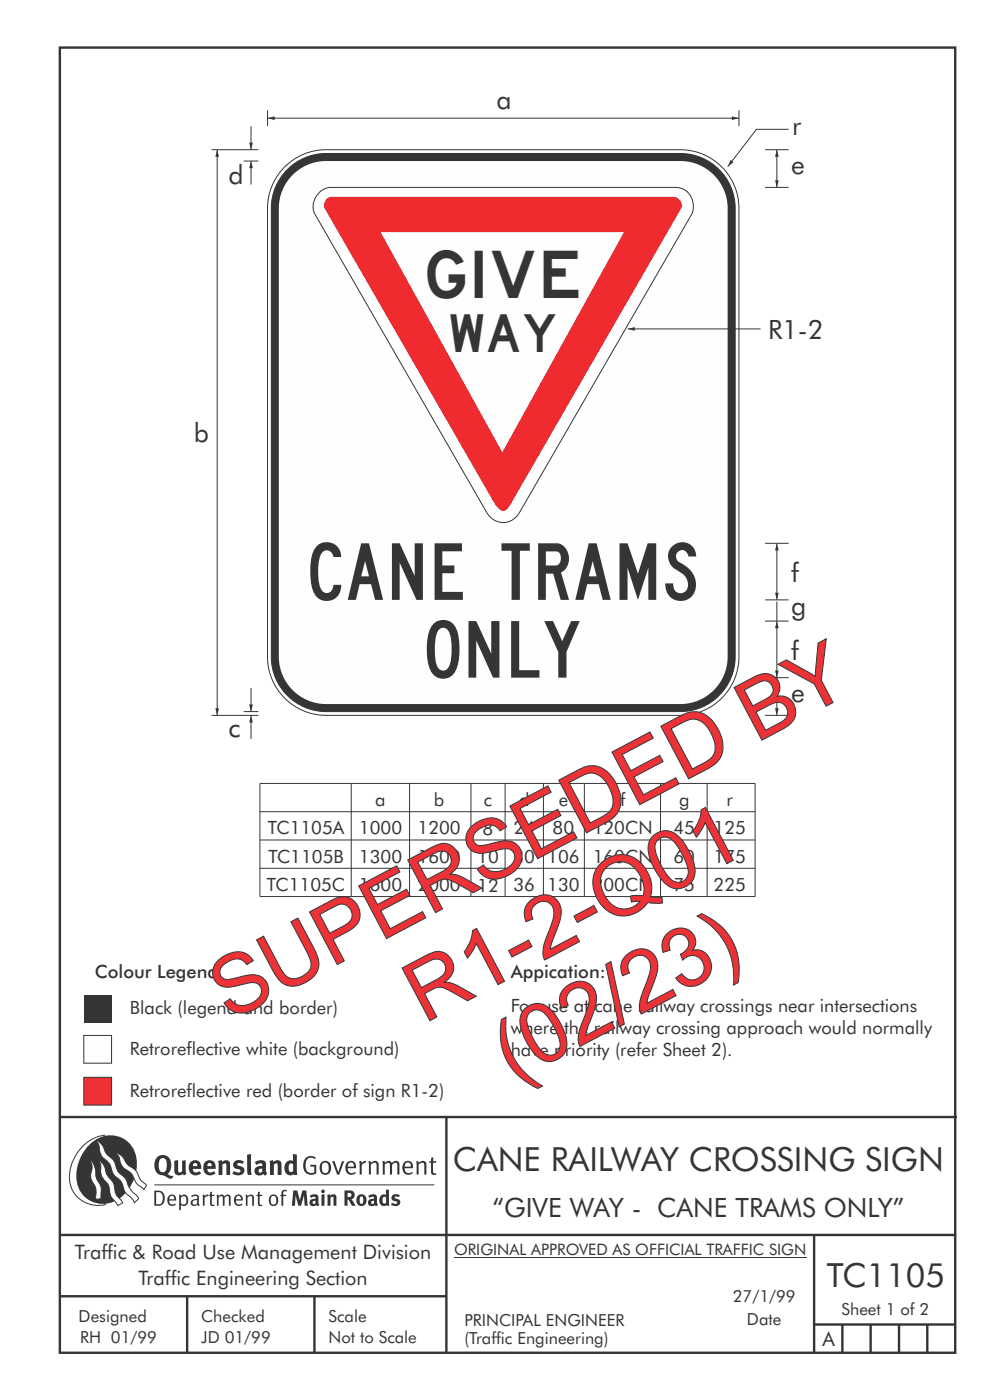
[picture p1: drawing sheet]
<svg xmlns="http://www.w3.org/2000/svg" width="210mm" height="297mm" viewBox="0 0 210 297" stroke-linecap="round" stroke-linejoin="round" font-family="sans-serif">
<g fill="none" stroke="#373435" stroke-width=".51">
<path d="M12.7 10.1h189.9v276.9h-189.9zM12.7 237h190.3M94.7 236.9v50.1M12.7 262h190M12.7 275h82M39.7 275v12M66.7 275v12M172.7 262v25M172.7 281h30M178.7 281v6M184.7 281v6M190.7 281v6"/>
<path d="M196.7 281v6"/>
</g>
<path d="M96.3 266.7h74.7" fill="none" stroke="#373435" stroke-width=".21"/>
<path d="M17.8 211.2h5.9v5.9h-5.9z" fill-rule="evenodd" fill="#373435"/>
<path d="M17.8 219.7h5.9v5.8h-5.9z" fill-rule="evenodd" fill="#fefefe" stroke="#373435" stroke-width=".21"/>
<path d="M17.8 228.6h5.9v5.8h-5.9z" fill-rule="evenodd" fill="#ed3237" stroke="#373435" stroke-width=".21"/>
<path d="M60.4 35.4a12.4 12.4 0 0 1 8.8-3.6h75.1a12.4 12.4 0 0 1 12.4 12.4v95.1a12.4 12.4 0 0 1-12.4 12.5h-75.1a12.4 12.4 0 0 1-12.5-12.5v-95.1a12.4 12.4 0 0 1 3.7-8.8z" fill="none" stroke="#373435" stroke-width=".21"/>
<path d="M61 36a11.6 11.6 0 0 1 8.2-3.4h75.1a11.6 11.6 0 0 1 11.6 11.6v95.1a11.6 11.6 0 0 1-11.6 11.7h-75.1a11.6 11.6 0 0 1-11.7-11.7v-95.1a11.6 11.6 0 0 1 3.5-8.2z" fill-rule="evenodd" fill="#373435" stroke="#373435" stroke-width=".21"/>
<path d="M62.5 36.7a10 10 0 0 1 6.7-2.5h75.1a10 10 0 0 1 10 10v95.1a10 10 0 0 1-10 10.1h-75.1a10 10 0 0 1-10.1-10.1v-95.1a10 10 0 0 1 3.4-7.5z" fill-rule="evenodd" fill="#fefefe"/>
<path d="M164.8 143.8v8" fill="none" stroke="#373435" stroke-width=".21"/>
<g fill="#373435">
<path d="M164.4 150.2h.8l-.4 1.6z"/>
<path d="M164.8 143.8l.4 1.5h-.8z"/>
</g>
<path d="M164.8 31.8v8" fill="none" stroke="#373435" stroke-width=".21"/>
<g fill="#373435">
<path d="M164.4 38.2h.8l-.4 1.6z"/>
<path d="M164.8 31.8l.4 1.5h-.8z"/>
</g>
<path d="M164.8 131.8v12" fill="none" stroke="#373435" stroke-width=".21"/>
<g fill="#373435">
<path d="M164.4 142.2h.8l-.4 1.6z"/>
<path d="M164.8 131.8l.4 1.5h-.8z"/>
</g>
<path d="M164.8 115.3v12M164.8 127.6v4.2" fill="none" stroke="#373435" stroke-width=".21"/>
<g fill="#373435">
<path d="M164.4 125.7h.8l-.4 1.6z"/>
<path d="M164.8 115.3l.4 1.5h-.8z"/>
</g>
<path d="M56.7 25.1h100M162.3 31.8h5M162.3 115.3h5M162.3 131.8h5M162.3 127.3h5M162.3 143.8h5" fill="none" stroke="#373435" stroke-width=".21"/>
<g fill="#373435">
<path d="M155.2 24.7l1.5 .4-1.5 .4z"/>
<path d="M56.7 25.1l1.6-.4v.8z"/>
</g>
<path d="M56.7 23.4v3.4M156.7 23.4v3.4" fill="none" stroke="#373435" stroke-width=".21"/>
<path d="M67.5 41.1a3.5 3.5 0 0 1 2.6-1.3h73.1a4 4 0 0 1 3.6 5.5l-36.6 63.4a3.9 3.9 0 0 1-6.9 0l-36.5-63.3a3.9 3.9 0 0 1 .7-4.3z" fill-rule="evenodd" fill="#fefefe" stroke="#373435" stroke-width=".21"/>
<path d="M69.3 42.2l.4-.3 .6-.1h72.6a1.85 1.85 0 0 1 1.6 2.4l-36.3 63.1a1.46 1.46 0 0 1-1.3 1.1 1.46 1.46 0 0 1-1.5-.8l-36.5-63.3a1.86 1.86 0 0 1 .4-2.1z" fill-rule="evenodd" fill="#ef2b2f"/>
<path d="M80.7 49.2h51.7l-25.9 46.7z" fill-rule="evenodd" fill="#fefefe"/>
<path d="M162.3 39.8h5M167.3 27.4h-6.8l-6.1 8M162.3 151.8h5" fill="none" stroke="#373435" stroke-width=".21"/>
<path d="M155 33.9l.6 .5-1.2 1z" fill="#373435"/>
<path d="M133.1 69.8h28.2" fill="none" stroke="#373435" stroke-width=".21"/>
<path d="M133.1 69.8l1.6-.4v.8z" fill="#373435"/>
<path d="M46.1 31.8v120" fill="none" stroke="#373435" stroke-width=".21"/>
<g fill="#373435">
<path d="M45.7 150.2h.8l-.4 1.6z"/>
<path d="M46.1 31.8l.4 1.5h-.8z"/>
</g>
<path d="M44.9 31.8h9.9M51.7 34.2h3.1M44.9 151.8h9.9M51.7 151h3.1M53.2 151.8v5" fill="none" stroke="#373435" stroke-width=".21"/>
<path d="M53.2 151.8l.4 1.5h-.7z" fill="#373435"/>
<path d="M53.2 34.2v5" fill="none" stroke="#373435" stroke-width=".21"/>
<path d="M53.2 34.2l.4 1.5h-.7z" fill="#373435"/>
<path d="M53.2 146v5" fill="none" stroke="#373435" stroke-width=".21"/>
<path d="M52.9 149.4h.7l-.4 1.6z" fill="#373435"/>
<path d="M53.2 26.8v5" fill="none" stroke="#373435" stroke-width=".21"/>
<path d="M52.9 30.2h.7l-.4 1.6z" fill="#373435"/>
<path d="M55.1 166.2h105.1v24h-105.1zM55.1 172.2h105.1M55.1 178.2h105.1M74.5 166.2v24M86.9 166.2v24M99.9 166.2v24M107.1 166.2v24M115.3 166.2v24M124 166.2v24M140.1 166.2v24M150 166.2v24M55.1 184.2h105.1" fill="none" stroke="#373435" stroke-width=".21"/>
<g fill="#373435">
<path d="M64.9 245.6a1.61 1.61 0 0 1 2.1 0l-.2 .3a1.17 1.17 0 0 0-1.4-.2 1.17 1.17 0 0 0-.6 1.3 1.42 1.42 0 0 0 1.2 1.8l.7-.1v-1.2h-.8l-.1-.4h1.3v1.8a1.82 1.82 0 0 1-2.2 0 1.82 1.82 0 0 1-.6-2.1l.2-.7z" fill-rule="evenodd"/>
<path d="M68.2 246.5a1.77 1.77 0 0 0 .4 2.7 1.39 1.39 0 0 0 1.4-.5 1.39 1.39 0 0 0 .2-1.5 1.19 1.19 0 0 0-2-.7zM68.5 246.8a.83 .83 0 0 1 1 .1 .83 .83 0 0 1 .2 .9 .75 .75 0 0 1-.6 1.1 .75 .75 0 0 1-.8-.9v-.9z" fill-rule="evenodd"/>
<path d="M70.5 246.3h.4l.8 2.4 .8-2.4h.5l-1.1 2.9h-.4z" fill-rule="evenodd"/>
<path d="M73.6 246.7a1.74 1.74 0 0 0 .5 2.5l.9-.1 .5-.2-.2-.3a.89 .89 0 0 1-1.1 .2 .89 .89 0 0 1-.4-1h1.7a1.15 1.15 0 0 0-.4-1.4 1.15 1.15 0 0 0-1.5 .3zM74 246.8a.67 .67 0 0 1 .8-.1 .67 .67 0 0 1 .3 .8h-1.3z" fill-rule="evenodd"/>
<path d="M76.2 246.4l.4-.1 .1 .4 .5-.4h.5l-.2 .5a.61 .61 0 0 0-.8 .6v1.8h-.4z" fill-rule="evenodd"/>
<path d="M78.1 246.4l.5-.1 .1 .4a.89 .89 0 0 1 .9-.4 .89 .89 0 0 1 .7 .7v2.2h-.4v-2.2l-.1-.2-.3-.1-.8 .3v2.2h-.4z" fill-rule="evenodd"/>
<path d="M81.1 246.4l.4-.1 .1 .4a.83 .83 0 0 1 .8-.4 .83 .83 0 0 1 .7 .4 .86 .86 0 0 1 .9-.4 .86 .86 0 0 1 .7 .7v2.2h-.4l-.1-2.4a.5 .5 0 0 0-.8 .1l-.2 .2v2.1h-.5v-2.3l-.4-.2-.7 .3v2.2h-.4z" fill-rule="evenodd"/>
<path d="M85.7 246.7a1.74 1.74 0 0 0 .5 2.5l.9-.1 .5-.2-.2-.3a.89 .89 0 0 1-1.1 .2 .89 .89 0 0 1-.4-1h1.7a1.15 1.15 0 0 0-.5-1.4 1.15 1.15 0 0 0-1.4 .3zM86 246.8a.67 .67 0 0 1 .9-.1 .67 .67 0 0 1 .3 .8h-1.3z" fill-rule="evenodd"/>
<path d="M88.3 246.4l.4-.1 .1 .4a.89 .89 0 0 1 .9-.4 .89 .89 0 0 1 .7 .7v2.2h-.4v-2.2l-.1-.2-.3-.1-.8 .3v2.2h-.4z" fill-rule="evenodd"/>
<path d="M91.5 245.6l.4-.1v.8h.7l-.2 .4h-.5v2.1l.1 .1h.5l.1 .3a.71 .71 0 0 1-1.2-.6v-1.9h-.3v-.4h.3z" fill-rule="evenodd"/>
<path d="M37 246.3l.8-.2v2a.46 .46 0 0 0 .2 .6 .46 .46 0 0 0 .6-.2v-2.2l.8-.2v2.4l.2 .5-.6 .3-.2-.3a1.03 1.03 0 0 1-1.2 .3 1.03 1.03 0 0 1-.6-1.1z" fill-rule="evenodd"/>
<path d="M40.4 246.5a1.64 1.64 0 0 0 0 2.3 1.64 1.64 0 0 0 2.3 .1l-.4-.4a.78 .78 0 0 1-.9 .2 .78 .78 0 0 1-.5-.7h1.8a1.37 1.37 0 0 0-.6-1.7 1.37 1.37 0 0 0-1.7 .2zM41 246.9a.48 .48 0 0 1 .7-.1 .48 .48 0 0 1 .2 .6h-1z" fill-rule="evenodd"/>
<path d="M43.5 246.5a1.65 1.65 0 0 0-.2 2 1.65 1.65 0 0 0 1.9 .7l.5-.3-.3-.4a.78 .78 0 0 1-.9 .3 .78 .78 0 0 1-.5-.8h1.8a1.37 1.37 0 0 0-.6-1.7 1.37 1.37 0 0 0-1.7 .2zM44.1 246.9a.48 .48 0 0 1 .6-.1 .48 .48 0 0 1 .2 .6h-.9z" fill-rule="evenodd"/>
<path d="M46.3 246.3l.7-.2 .1 .4a.95 .95 0 0 1 1-.3 .95 .95 0 0 1 .7 .8v2.3h-.8v-2.3l-.3-.2-.5 .3v2.2h-.8z" fill-rule="evenodd"/>
<path d="M49.7 246.5a1.73 1.73 0 0 1 2-.1l-.2 .5-.6-.2a.42 .42 0 0 0-.6 .3l.2 .2a1.23 1.23 0 0 1 1.4 1.1 1.47 1.47 0 0 1-2.3 .9l-.3-.2 .3-.6 .7 .3a.47 .47 0 0 0 .7-.3 .87 .87 0 0 0-1-.5l-.4-.2-.1-.4z" fill-rule="evenodd"/>
<path d="M54.1 246.5l.3 .6 .3-.2a.62 .62 0 0 1 .9 .1v.4a1.21 1.21 0 0 0-1.3 .3 1.21 1.21 0 0 0-.2 1.3 1.19 1.19 0 0 0 1.7 0l.5 .4 .4-.5-.3-.3v-1.4a.96 .96 0 0 0-1.3-1.1zM55 248l.6-.1v.7a.43 .43 0 0 1-.6 .1 .43 .43 0 0 1 0-.7z" fill-rule="evenodd"/>
<path d="M57.2 246.3l.7-.2 .1 .4a.95 .95 0 0 1 1-.3 .95 .95 0 0 1 .7 .8v2.3h-.8v-2.3l-.3-.2-.5 .3v2.2h-.8z" fill-rule="evenodd"/>
<path d="M62.2 244.8v1.5a1.29 1.29 0 0 0-1.4 .2 1.29 1.29 0 0 0-.5 1.3 1.24 1.24 0 0 0 .5 1.3 1.24 1.24 0 0 0 1.5 0l.1 .2h.7l-.1-4.4zM61.5 246.9l.4-.1 .3 .2v1.5l-.3 .1a.48 .48 0 0 1-.6-.4 1.52 1.52 0 0 1 .2-1.3z" fill-rule="evenodd"/>
<path d="M52.4 245l.8-.2 .2 4.5h-.8l-.1-.2z" fill-rule="evenodd"/>
</g>
<path d="M22.4 240.8a9 9 0 0 0-7.4 10.9 6.2 6.2 0 0 0 7.5 3.8M32.7 251.4h59.4" fill="none" stroke="#373435" stroke-width=".21"/>
<path d="M19.1 242.7a5.7 5.7 0 0 1 6.5-1.4 5.7 5.7 0 0 1 3.4 5.7 8.6 8.6 0 0 1-6.2 8.3 5.7 5.7 0 0 1-6.5-7 9.9 9.9 0 0 1 2.8-5.6z" fill-rule="evenodd" fill="#373435"/>
<path d="M24.4 244.5a3.1 3.1 0 0 1 2.3 2.2l.8 .7a3.2 3.2 0 0 1 2 2.4l.4 .6 1.2 1.1-.6 .9-.2-.3a3.5 3.5 0 0 1-1.9-2.1 3.8 3.8 0 0 0-2.1-2.2 3.5 3.5 0 0 1-1-2.2zM20.4 241.9a3.4 3.4 0 0 1 1.9 2.4l.7 .9a3.3 3.3 0 0 1 1.7 2.6 4.4 4.4 0 0 0 1.7 2l.3 .3a6.1 6.1 0 0 0 2.5 3.7l.2 .5-.9 .9a6.1 6.1 0 0 0-1.9-2.3l-.4-.7a3.6 3.6 0 0 0-1.9-2.8l-.6-1a3.6 3.6 0 0 0-1.9-2.8 3.7 3.7 0 0 1-.8-2.4zM21 246.1a3.4 3.4 0 0 1 1.5 2.7l.6 1a3.8 3.8 0 0 1 1.4 3.1l.3 .7 1.2 1.6-1 .5-.5-.7a3.2 3.2 0 0 1-1.3-2.8 4.3 4.3 0 0 0-1.4-2.2 4.7 4.7 0 0 1-.5-3zM19.2 246.1a5.1 5.1 0 0 1 1.2 3.7l.3 .7a3.1 3.1 0 0 1 .7 2.9l.1 .9-1.1 .2-.1-.8a3.5 3.5 0 0 0-.9-3.3 3.6 3.6 0 0 1 .1-2.5z" fill-rule="evenodd" fill="#fefefe" stroke="#373435" stroke-width=".21"/>
<g fill="#373435">
<path d="M33.4 245.5a2.51 2.51 0 0 0 .4 3.7l.8 .1a2.78 2.78 0 0 0 2 .7l.2-.6h-.6l-.7-.3a2.56 2.56 0 0 0 0-3.8 1.83 1.83 0 0 0-2.1 .2zM34 245.8a.87 .87 0 0 1 1 .1 .87 .87 0 0 1 .4 .9v.4a1.17 1.17 0 0 1-.9 1.5l-.3-.1a2.38 2.38 0 0 1-.2-2.8z" fill-rule="evenodd"/>
<path d="M33.1 252.9v2.6a1.12 1.12 0 0 0 1.2-.3 1.12 1.12 0 0 0 .2-1.2l-.1-.5-.3-.5zM32.7 252.6h1.1a1.67 1.67 0 0 1 1.2 1.6 1.67 1.67 0 0 1-1.3 1.6h-1zM36.1 253.9l-.2 .5h1.1a.55 .55 0 0 0-.3-.6 .55 .55 0 0 0-.6 .1zM35.8 253.7a.95 .95 0 0 1 1.2-.1 .95 .95 0 0 1 .4 1.1h-1.5a.72 .72 0 0 0 .4 .8 .72 .72 0 0 0 .9-.2l.1 .3a1.15 1.15 0 0 1-1.5 0 1.15 1.15 0 0 1-.2-1.5zM38.4 254.1v1.1a.7 .7 0 0 0 .9 .2 .7 .7 0 0 0 .2-.9 .61 .61 0 0 0-.4-.7 .61 .61 0 0 0-.7 .3zM38 253.5l.3-.1 .1 .4a.95 .95 0 0 1 1.2-.2 .95 .95 0 0 1 .3 1.2 .92 .92 0 0 1-.5 .9 .92 .92 0 0 1-1-.1v1.1l-.4 .1zM40.9 254.8a.5 .5 0 0 0 .2 .8 .5 .5 0 0 0 .7-.4v-.6zM40.5 253.7a1 1 0 0 1 1.7 .3v1.4l.2 .2-.2 .3-.3-.4a.78 .78 0 0 1-1.4 0 .78 .78 0 0 1 .8-1.1h.5a.58 .58 0 0 0-.3-.7 .58 .58 0 0 0-.7 .2zM43 253.5l.3-.1 .1 .4 .3-.3 .5-.1-.2 .4a.52 .52 0 0 0-.6 .5v1.5h-.4zM44.6 252.9l.4-.1-.1 .7h.6l-.1 .2h-.5v1.5a.35 .35 0 0 0 .6 .3v.3a.57 .57 0 0 1-.6 .1 .57 .57 0 0 1-.3-.6v-1.6h-.3v-.2h.3zM45.9 253.5l.4-.1 .1 .4 .2-.2a.64 .64 0 0 1 1 .2 .7 .7 0 0 1 .8-.4 .7 .7 0 0 1 .5 .6v1.8h-.4v-1.7l-.2-.4-.7 .4v1.7h-.3v-1.7a.38 .38 0 0 0-.3-.4 .38 .38 0 0 0-.5 .2l-.1 .2v1.7h-.4zM50.2 253.9l-.2 .5h1.1a.55 .55 0 0 0-.2-.6 .55 .55 0 0 0-.7 .1zM49.9 253.7a.95 .95 0 0 1 1.2-.1 .95 .95 0 0 1 .4 1.1h-1.5a.72 .72 0 0 0 .4 .8 .72 .72 0 0 0 .9-.2l.1 .3a1.15 1.15 0 0 1-1.5 0 1.15 1.15 0 0 1-.2-1.5zM52.1 253.5l.3-.1 .1 .4a.72 .72 0 0 1 .8-.4 .72 .72 0 0 1 .6 .6v1.8h-.4v-1.6a.45 .45 0 0 0-.3-.5 .45 .45 0 0 0-.5 .2l-.2 .2v1.7h-.3zM54.7 252.9l.4-.1v.7h.6l-.1 .2h-.5v1.5a.35 .35 0 0 0 .5 .3v.3a.57 .57 0 0 1-.6 .1 .57 .57 0 0 1-.3-.6v-1.6h-.3v-.2h.3zM57.6 253.8l-.2 .8a.65 .65 0 0 0 .3 .8 .65 .65 0 0 0 .8-.2l.1-.1a.93 .93 0 0 0-.7-1.4zM57.3 253.7a1.12 1.12 0 0 1 1.4 0 1.12 1.12 0 0 1 .2 1.5 1.01 1.01 0 0 1-1.2 .6 1.01 1.01 0 0 1-.7-1.2zM59.9 252.6l.5-.2 .5 .1-.2 .3-.3-.1-.3 .2v.6h.6l-.1 .2h-.5v2.1h-.4v-2.1h-.2v-.2h.2zM62.2 252.5l-.3 3.3h.7l.1-2.3 .6 2.3h.5l.7-2.3 .1 2.3h.7l-.3-3.3h-.9l-.5 2.2-.5-2.2zM65.7 253.7l.3 .4a.51 .51 0 0 1 .5-.3 .51 .51 0 0 1 .4 .4v.1a.88 .88 0 0 0-1.1 .3 .88 .88 0 0 0 .2 1.2 .9 .9 0 0 0 1.1-.2l.3 .3 .4-.4-.3-.3v-1a.87 .87 0 0 0-.4-.9 .87 .87 0 0 0-1 .2zM66.4 254.8l.5-.1v.6l-.1 .1h-.3l-.2-.2zM68.2 253.4v2.4h.6v-2.5zM68.1 252.7a.4 .4 0 0 0 .8 0 .4 .4 0 0 0-.8 0zM69.4 253.5l.1 2.3h.6v-1.7a.33 .33 0 0 1 .4-.2 .33 .33 0 0 1 .2 .3v1.6h.7v-1.8a.75 .75 0 0 0-.6-.6 .75 .75 0 0 0-.8 .2v-.3zM73.1 252.5v3.3h.6v-1.4l.3 .3 .7 1.1h.7l-.9-1.4a.94 .94 0 0 0 .7-1 .94 .94 0 0 0-.9-.9zM73.7 253.1a.51 .51 0 0 1 .7 .1 .51 .51 0 0 1-.1 .7h-.6zM75.9 253.7a1.19 1.19 0 0 0-.1 1.7 1.19 1.19 0 0 0 1.7 0 1.19 1.19 0 0 0 0-1.6 1.19 1.19 0 0 0-1.6-.1zM76.5 253.9l.2-.1a.99 .99 0 0 1 0 1.6 1.06 1.06 0 0 1-.2-1.5zM78.1 253.7l.3 .4a.51 .51 0 0 1 .5-.3 .51 .51 0 0 1 .4 .4v.1a.88 .88 0 0 0-1.1 .3 .88 .88 0 0 0 .2 1.2 .9 .9 0 0 0 1.1-.2l.3 .3 .4-.4-.2-.3v-1a.87 .87 0 0 0-.5-.9 .87 .87 0 0 0-1 .2zM78.9 254.8l.4-.1v.6l-.1 .1h-.3l-.2-.2zM81.9 252.3v1.2a1.2 1.2 0 0 0-1.4 .6 1.2 1.2 0 0 0 .2 1.4l.5 .3 .8-.1v.1h.6l-.1-3.4zM81.4 253.9l.5 .1-.1 1.2a.46 .46 0 0 1-.5 0 .46 .46 0 0 1-.2-.6zM83.3 253.5a.79 .79 0 0 0-.2 1 .79 .79 0 0 0 1 .4 .33 .33 0 0 1 0 .5 .33 .33 0 0 1-.5-.1l-.5-.2-.2 .5a1.15 1.15 0 0 0 1.2 .3 1.15 1.15 0 0 0 .8-1 1.49 1.49 0 0 0-1.2-.8 .4 .4 0 0 1 .3-.3 .4 .4 0 0 1 .4 .1l.2 .1 .2-.4a1.47 1.47 0 0 0-1.5-.1z" fill-rule="evenodd"/>
</g>
<g font-size="17.6" fill="#ed3237">
<text x="48.7" y="216.7" transform="rotate(-28 48.7 216.7)">SUPERSEDED BY</text>
<text x="90" y="217.2" transform="rotate(-28 90 217.2)">R1-2-Q01</text>
<text x="108.7" y="229.6" transform="rotate(-28 108.7 229.6)">(02/23)</text>
</g>
<g font-size="12" fill="#373435">
<text x="65.8" y="127.3">CANE TRAMS</text>
<text x="90.5" y="143.8">ONLY</text>
</g>
<text font-size="10" fill="#373435" x="90.7" y="63.2">GIVE</text>
<text font-size="8" fill="#373435" x="95.5" y="74.7">WAY</text>
<g font-size="7.1" fill="#373435">
<text x="96.1" y="248.4">CANE RAILWAY CROSSING SIGN</text>
<text x="175.4" y="273.1">TC1105</text>
</g>
<g font-size="5.6" fill="#373435">
<text x="105.4" y="23.2">a</text>
<text x="168" y="28.6">r</text>
<text x="48.5" y="39.1">d</text>
<text x="167.8" y="37">e</text>
<text x="162.9" y="71.8">R1-2</text>
<text x="41.1" y="93.8">b</text>
<text x="167.8" y="123.4">f</text>
<text x="167.8" y="130.4">g</text>
<text x="167.8" y="139.9">f</text>
<text x="167.8" y="149">e</text>
<text x="48.5" y="156.4">c</text>
<text x="104.5" y="258.1">“GIVE WAY - CANE TRAMS ONLY”</text>
</g>
<g font-size="4.2" fill="#373435">
<text x="15.9" y="267">Traffic &amp; Road Use Management Division</text>
<text x="29.4" y="272.6">Traffic Engineering Section</text>
<text x="174.5" y="285.5">A</text>
</g>
<g font-size="3.9" fill="#373435">
<text x="79.6" y="171">a</text>
<text x="92" y="171">b</text>
<text x="102.6" y="171.1">c</text>
<text x="110.1" y="171">d</text>
<text x="118.5" y="171">e</text>
<text x="131.5" y="170.9">f</text>
<text x="144" y="171">g</text>
<text x="154.1" y="171">r</text>
<text x="56.8" y="177">TC1105A</text>
<text x="76.1" y="177">1000</text>
<text x="88.6" y="177">1200</text>
<text x="102.4" y="177.1">8</text>
<text x="108.9" y="177">24</text>
<text x="117.2" y="177">80</text>
<text x="125.7" y="177">120CN</text>
<text x="142.9" y="177">45</text>
<text x="151.4" y="177">125</text>
<text x="56.9" y="183.1">TC1105B</text>
<text x="76.1" y="183.1">1300</text>
<text x="88.6" y="183.1">1600</text>
<text x="101.2" y="183.2">10</text>
<text x="108.9" y="183.1">30</text>
<text x="116.1" y="183.1">106</text>
<text x="125.7" y="183">160CN</text>
<text x="142.9" y="183">60</text>
<text x="151.4" y="183.1">175</text>
<text x="56.6" y="189.1">TC1105C</text>
<text x="76.1" y="189.1">1600</text>
<text x="88.6" y="189.1">2000</text>
<text x="101.2" y="189.2">12</text>
<text x="108.9" y="189.1">36</text>
<text x="116.1" y="189.1">130</text>
<text x="125.7" y="189.1">200CN</text>
<text x="142.9" y="189.1">75</text>
<text x="151.4" y="189.1">225</text>
<text x="20.1" y="207.5">Colour Legend</text>
<text x="108.3" y="207.5">Appication:</text>
<text x="27.6" y="215.2">Black (legend and border)</text>
<text x="108.3" y="214.7">For use at cane railway crossings near intersections</text>
<text x="108.3" y="219.4">where the railway crossing approach would normally</text>
<text x="27.6" y="223.8">Retroreflective white (background)</text>
<text x="108.3" y="224">have priority (refer Sheet 2).</text>
<text x="27.6" y="232.7">Retroreflective red (border of sign R1-2)</text>
</g>
<g font-size="3.5" fill="#373435">
<text x="16.7" y="280.4">Designed</text>
<text x="42.7" y="280.4">Checked</text>
<text x="69.7" y="280.4">Scale</text>
<text x="98.5" y="281.3">PRINCIPAL ENGINEER</text>
<text x="155.4" y="276.2">27/1/99</text>
<text x="158.5" y="281">Date</text>
<text x="178.5" y="279">Sheet 1 of 2</text>
<text x="17" y="284.8">RH 01/99</text>
<text x="42.7" y="284.8">JD 01/99</text>
<text x="69.7" y="285">Not to Scale</text>
<text x="98.5" y="285.1">(Traffic Engineering)</text>
</g>
<text font-size="3.4" fill="#373435" x="96.3" y="266.3">ORIGINAL APPROVED AS OFFICIAL TRAFFIC SIGN</text>
</svg>
